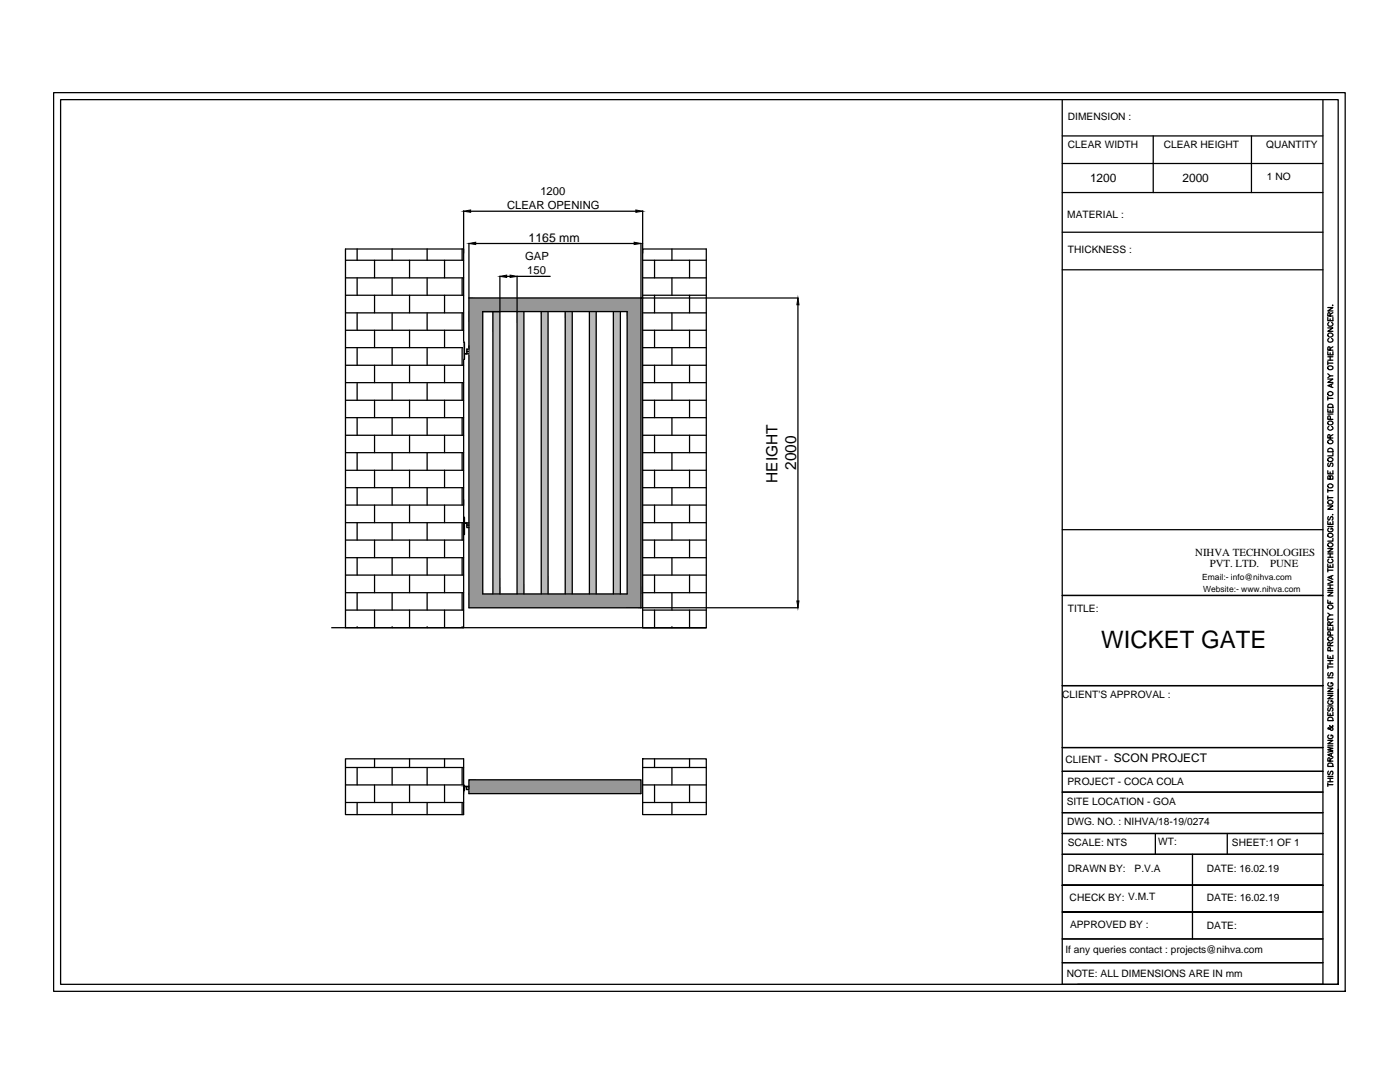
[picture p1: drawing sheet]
<svg xmlns="http://www.w3.org/2000/svg" width="279mm" height="216mm" viewBox="0 0 279 216" stroke-linecap="round" stroke-linejoin="round" font-family="sans-serif">
<!-- layer: 0 -->
<g fill="#979797" stroke="#979797" stroke-width=".2">
<path d="M93.6 59.5v2.7h34.3zM93.6 59.5h34.3v2.7z"/>
<path d="M125.2 62.2v56.3h2.7zM125.2 62.2h2.7v56.3z"/>
<path d="M93.6 62.2v56.3h2.7zM93.6 62.2h2.7v56.3z"/>
<path d="M93.6 118.5v2.8h34.3zM93.6 118.5h34.3v2.8z"/>
<path d="M93.2 104.3v.5h.4zM93.2 104.3h.4v.5z"/>
<path d="M93.2 104.8v.5h.4zM93.2 104.8h.4v.5z"/>
<path d="M92.5 103.2v3.5h.2zM92.5 103.2h.2v3.5z"/>
<path d="M92.7 104.3l.5 .1zM92.7 104.3l.5 .1z"/>
<path d="M93.2 69.7v.4h.4zM93.2 69.7h.4v.4z"/>
<path d="M93.2 70.1v.5h.4zM93.2 70.1h.4v.5z"/>
<path d="M92.5 68.3v3.4h.2zM92.5 68.3h.2v3.4z"/>
<path d="M92.7 70.6h.5zM92.7 70.6h.5z"/>
<path d="M92.5 156.7v.2h.2zM92.5 156.7h.2v.2z"/>
<path d="M92.7 156.9l.9 .1zM92.7 156.9l.9 .1z"/>
<path d="M92.5 156.9l.2 .1zM92.5 156.9l.2 .1z"/>
<path d="M92.5 157v.8h.2zM92.5 157h.2v.8z"/>
<path d="M93.6 155.6v2.8h34.3zM93.6 155.6h34.3v2.8z"/>
<path d="M93.1 157v.6h.5zM93.1 157h.5v.6z"/>
</g>
<g fill="none" stroke="#000" stroke-width=".25">
<path d="M10.7 18.5h257.8v179.3h-257.8zM12.1 19.9h255v176.5h-255zM212 19.9v176.5h52v-176.5M212 27.1h52M212 38.4h52M212 32.6h52M230.2 27.1v11.3M249.8 27.1v11.3M68.9 51.9h23.6M68.9 55.4h23.6M68.9 58.9h23.6M71.3 49.7v2.2"/>
<path d="M71.3 55.4v3.5M74.7 51.9v3.5M74.7 58.9v3.5M78.3 49.7v2.2M78.3 55.4v3.5M81.7 51.9v3.5M81.7 58.9v3.5M85.2 49.7v2.2M85.2 55.4v3.5M88.7 51.9v3.5M88.7 58.9v3.5M92.2 49.7v2.2"/>
<path d="M92.2 55.4v3.5M92.5 42.1v8.4M93.6 48.5v72.8h65.7M93.6 59.5h65.7M93.9 42.1h33M94.9 48.6h31.7M99.8 55.1v63.4M101.1 55.1h.7M103.2 55.1v63.4M103.2 55.1h6.6M127.9 59.5h.4v65.8h12.7v-75.6h-12.7v9.8M127.9 48.5v72.8"/>
<path d="M128.3 51.9h12.7M128.3 55.4h12.7M128.3 58.9h12.7M128.3 42.1v8.4M130.6 51.9v3.5M130.6 58.9v3.5M134.1 49.7v2.2M134.1 55.4v3.5M137.6 51.9v3.5M137.6 58.9v3.5M212 46.3h52M212 53.8h52"/>
<path d="M68.9 62.4h23.6M68.9 65.9h23.6M68.9 69.4h23.6M68.9 72.9h23.6M68.9 76.4h23.6M68.9 79.9h23.6M71.3 62.4v3.5M71.3 69.4v3.5M71.3 76.4v3.5M74.7 65.9v3.5M74.7 72.9v3.5M74.7 79.9v3.4"/>
<path d="M78.3 62.4v3.5M78.3 69.4v3.5M78.3 76.4v3.5M81.7 65.9v3.5M81.7 72.9v3.5M81.7 79.9v3.4M85.2 62.4v3.5M85.2 69.4v3.5M85.2 76.4v3.5M88.7 65.9v3.5M88.7 72.9v3.5M88.7 79.9v3.4"/>
<path d="M92.2 62.4v3.5M92.2 69.4v3.5M92.2 76.4v3.5M92.5 68.3h.2v3.4h-.2M92.7 70.6h.9M92.7 70.6h.5M93.6 70.1h-.4v.5M93.6 69.7h-.4v.4M96.3 62.2v56.3h28.9v-56.3h-28.9h3.5M98.4 62.2v56.3M104.5 62.2v56.3M108 62.2v56.3"/>
<path d="M109.4 62.2v56.3M112.8 62.2v56.3M114.2 62.2v56.3M117.6 62.2v56.3M119 62.2v56.3M122.4 62.2v56.3M123.8 62.2v56.3M128.3 62.4h12.7M128.3 65.9h12.7M128.3 69.4h12.7M128.3 72.9h12.7M128.3 76.4h12.7"/>
<path d="M128.3 79.9h12.7M130.6 65.9v3.5M130.6 72.9v3.5M130.6 79.9v3.4M134.1 62.4v3.5M134.1 69.4v3.5M134.1 76.4v3.5M137.6 65.9v3.5M137.6 72.9v3.5M137.6 79.9v3.4M159.2 60.8v59.1M265 75.6h1l-1 .7h1"/>
<path d="M265 70.2v.6h1v-.6M265 65.4h1l-1 .7h1M265 63.4v.6h1v-.6M265 61.4h1l-1 .6h1M265 72.1v.7M265 79.1v.7M265 79.5h1M265 74.6l.5 .4M265 72.5h1M265 71.9h1M265 71.2h1M265 78.3a.52 .52 0 0 1 .7-.1 .52 .52 0 0 1 .3 .5 .5 .5 0 0 1-.7 .3 .5 .5 0 0 1-.3-.7z"/>
<path d="M265 73.2a.48 .48 0 0 1 .7-.2 .48 .48 0 0 1 .1 .7 .49 .49 0 0 1-.6 .1 .49 .49 0 0 1-.2-.6zM265.2 67.5a.38 .38 0 0 0-.2 .5 .38 .38 0 0 0 .4 .3h.2a.37 .37 0 0 0 .4-.3 .37 .37 0 0 0-.2-.5M265.2 64.3a.4 .4 0 0 0-.2 .5 .4 .4 0 0 0 .4 .3h.2a.39 .39 0 0 0 .4-.3 .39 .39 0 0 0-.2-.5M265.5 69.9l-.1-.6-.3-.1-.1 .7h1M265.5 63.1l-.1-.7h-.3l-.1 .7h1M265.5 63.6v.4M265.5 70.4v.4M265.5 71.2v.7M265.7 76.7v.5M266 60.9v.1zM266 76.6l-1 .3 1 .4M266 75h-.5l-.5 .4"/>
<path d="M266 69.2l-.5 .3M266 62.4l-.5 .3M68.9 83.3h23.6M68.9 86.9h23.6M68.9 90.3h23.6M68.9 93.8h23.6M68.9 97.3h23.6M71.3 83.3v3.6M71.3 90.3v3.5M71.3 97.3v3.5M74.7 86.9v3.4M74.7 93.8v3.5"/>
<path d="M78.3 83.3v3.6M78.3 90.3v3.5M78.3 97.3v3.5M81.7 86.9v3.4M81.7 93.8v3.5M85.2 83.3v3.6M85.2 90.3v3.5M85.2 97.3v3.5M88.7 86.9v3.4M88.7 93.8v3.5M92.2 83.3v3.6M92.2 90.3v3.5"/>
<path d="M92.2 97.3v3.5M92.5 99.7v1.1h-23.6M128.3 83.3h12.7M128.3 86.9h12.7M128.3 90.3h12.7M128.3 93.8h12.7M128.3 97.3h12.7M130.6 86.9v3.4M130.6 93.8v3.5M134.1 83.3v3.6M134.1 90.3v3.5M134.1 97.3v3.5"/>
<path d="M137.6 86.9v3.4M137.6 93.8v3.5M265 93.9v.7h1v-.7M265 81.6v.6h1v-.6M265 97.6v.6M265 99v.6M265 99.3h1M265 97.9h1M265 82.6h1M265 96.8a.52 .52 0 0 1 .7-.2 .52 .52 0 0 1 .3 .5 .5 .5 0 0 1-.7 .3 .5 .5 0 0 1-.3-.6zM265 91.5a.52 .52 0 0 1 .7-.2 .52 .52 0 0 1 .3 .6 .5 .5 0 0 1-.7 .2 .5 .5 0 0 1-.3-.6zM265 89.6a.55 .55 0 0 1 .6-.2 .55 .55 0 0 1 .4 .4v.4h-1z"/>
<path d="M265 88a.52 .52 0 0 1 .7-.2 .52 .52 0 0 1 .3 .5 .5 .5 0 0 1-.7 .3 .5 .5 0 0 1-.3-.6zM265 84.2a.48 .48 0 0 1 .7-.2 .48 .48 0 0 1 .1 .7 .49 .49 0 0 1-.6 .1 .49 .49 0 0 1-.2-.6zM265.1 99.9a.47 .47 0 0 1 .7 0 .47 .47 0 0 1 0 .6 .49 .49 0 0 1-.6 .1 .49 .49 0 0 1-.2-.6zM265.1 92.4l-.1 .3 .1 .4 .3-.1 .1-.5h.5v.3l-.2 .3M265.1 80.7h.7l.2 .6h-1zM265.2 85.1a.4 .4 0 0 0-.2 .4 .4 .4 0 0 0 .4 .3h.2a.39 .39 0 0 0 .4-.3 .39 .39 0 0 0-.2-.4M265.5 95.2l.2-.3 .3 .3v.4h-1l.1-.6h.3l.1 .6M265.5 87.4l-.1-.6h-.3l-.1 .6h1M265.5 81.9v.3M265.5 94.2v.4M265.5 83.7v-.6l-.4-.1-.1 .7h1M266 90.4v.6h-1"/>
<path d="M266 86.7l-.5 .4M68.9 104.3h23.6M68.9 107.8h23.6M68.9 111.3h23.6M68.9 114.8h23.6M68.9 118.3h23.6M71.3 104.3v3.5M71.3 111.3v3.5M71.3 118.3v3.4M74.7 100.8v3.5M74.7 107.8v3.5M74.7 114.8v3.5"/>
<path d="M78.3 104.3v3.5M78.3 111.3v3.5M78.3 118.3v3.4M81.7 100.8v3.5M81.7 107.8v3.5M81.7 114.8v3.5M85.2 104.3v3.5M85.2 111.3v3.5M85.2 118.3v3.4M88.7 100.8v3.5M88.7 107.8v3.5M88.7 114.8v3.5"/>
<path d="M92.2 104.3v3.5M92.2 111.3v3.5M92.2 118.3v3.4M92.5 103.2h.2v3.5h-.2M92.7 104.3h.9M92.7 104.4h.5M93.2 104.3v.5h.4M93.2 104.8v.5h.4M128.3 100.8h12.7M128.3 104.3h12.7M128.3 107.8h12.7M128.3 111.3h12.7"/>
<path d="M128.3 114.8h12.7M128.3 118.3h12.7M130.6 100.8v3.5M130.6 107.8v3.5M130.6 114.8v3.5M134.1 104.3v3.5M134.1 111.3v3.5M134.1 118.3v3.4M137.6 100.8v3.5M137.6 107.8v3.5M137.6 114.8v3.5M212 118.8h52"/>
<path d="M212 105.7h52M265 119.7v.7h1M265 118.2h1l-1 .7h1M265 115.7l1 .4-1 .4M265 112.6v.6h1v-.6M265 109.5h1l-1 .6h1M265 104v.6h1v-.6M265 101h1l-1 .6h1M265 113.4v.7M265 117.8h1M265 117.4h1M265 116.7h1"/>
<path d="M265 113.8h1M265 111.2h1M265 110.5h1M265 105.1h1M265.1 106.5a.52 .52 0 0 1 .6-.1 .52 .52 0 0 1 .3 .6 .49 .49 0 0 1-.7 .2 .49 .49 0 0 1-.2-.7zM265.1 103.1l-.1 .2 .1 .5 .3-.1 .3-.6 .3 .2-.2 .5M265.2 111.6a.38 .38 0 0 0-.2 .4 .38 .38 0 0 0 .4 .3h.2a.37 .37 0 0 0 .4-.3 .37 .37 0 0 0-.2-.4M265.2 105.4a.38 .38 0 0 0-.2 .4 .38 .38 0 0 0 .4 .3h.2a.36 .36 0 0 0 .4-.3 .36 .36 0 0 0-.4-.4v.2M265.5 104.3v.3M265.5 110.5v.7M265.5 112.8v.4M265.5 116.7v.7"/>
<path d="M265.7 115v.5M265.9 102.7h.1M266 114.8l-1 .4 1 .4M266 107.4v.6h-1M66.2 125.3h74.8M68.9 125.3v-75.6h23.6v75.6M68.9 121.7h23.6M71.3 125.3h.1M74.7 121.7v3.6M78.3 125.3h.1M81.7 121.7v3.6M85.2 125.3h.1"/>
<path d="M88.7 121.7v3.6M92.2 125.3h.1M128.3 121.7h12.7M130.6 121.7v3.6M134.1 125.3h.1M137.6 121.7v3.6M264 136.8h-52h52M265 138.8h1l-1 .6h1M265 137.3h1l-1 .7h1M265 130.8v.6h1v-.6M265 125.1v.6h1v-.6M265 123.2v.7"/>
<path d="M265 132.7v.7M265 138.4h1M265 135.2h1M265 133.1h1M265 132.5h1M265 131.8h1M265 123.6h1M265 122.3l.5 .4M265.1 134.2l-.1 .3 .1 .4 .3-.1 .1-.5h.5v.4l-.2 .2M265.1 127.2a.52 .52 0 0 1 .6-.1 .52 .52 0 0 1 .3 .6 .49 .49 0 0 1-.7 .1 .49 .49 0 0 1-.2-.6zM265.1 120.8a.52 .52 0 0 1 .6-.1 .52 .52 0 0 1 .3 .6 .49 .49 0 0 1-.7 .2 .49 .49 0 0 1-.2-.7zM265.2 139.8a.38 .38 0 0 0-.2 .4 .38 .38 0 0 0 .4 .3h.2a.36 .36 0 0 0 .4-.3 .36 .36 0 0 0-.4-.4v.2"/>
<path d="M265.2 136.2a.38 .38 0 0 0-.2 .4 .38 .38 0 0 0 .4 .3h.2a.36 .36 0 0 0 .4-.3 .36 .36 0 0 0-.4-.4v.3M265.5 128.8l-.1-.5-.2-.2-.2 .3v.4h1M265.5 124.8l-.1-.6-.2-.1-.2 .2v.5h1M265.5 120v.4M265.5 125.3v.4M265.5 131v.4M265.5 131.8v.7M265.5 129.9v-.6l-.4-.1-.1 .7h1M265.5 126.7v-.6h-.4l-.1 .6h1M266 122.7h-.5l-.5 .4M266 128.1l-.5 .4M266 124.1l-.5 .3"/>
<path d="M267.1 137.5v58.9h-52M68.9 151.4h23.6v11.1h-23.6zM68.9 153.1h23.6M68.9 156.6h23.6M71.3 153.1v3.5M74.7 151.4v1.7M74.7 156.6v3.5M78.3 153.1v3.5M81.7 151.4v1.7M81.7 156.6v3.5M85.2 153.1v3.5M88.7 151.4v1.7"/>
<path d="M88.7 156.6v3.5M92.2 153.1v3.5M92.5 156.7h.2v1.1h-.2M92.7 157h.9v.6h-.5v-.6M92.7 156.9h.9M93.6 155.6h34.3v2.8h-34.3zM128.3 151.4h12.7v11.1h-12.7zM128.3 153.1h12.7M128.3 156.6h12.7M130.6 151.4v1.7M130.6 156.6v3.5M134.1 153.1v3.5"/>
<path d="M137.6 151.4v1.7M137.6 156.6v3.5M212 149.2h52M212 153.9h52M212 158.1h52M265 149.1l1 .2-1 .3 1 .2-1 .3M265 147.7h1l-1 .7h1M265 142.1v.7h1v-.7M265 156.6h1M265 156.2v.7M265 156h1M265 155.3h1"/>
<path d="M265 154.9h1M265 148.8h1M265 140.9h1M265 152.4a.56 .56 0 0 1 .7-.1 .56 .56 0 0 1 .3 .6h-1zM265.1 153.9l-.1 .2 .1 .5 .3-.1 .3-.6 .3 .2-.2 .5M265.1 143.2h.7l.2 .6h-1zM265.1 141.2l-.1 .3 .1 .4 .3-.1 .1-.5h.5v.3l-.2 .3M265.2 146.7a.38 .38 0 0 0-.2 .4 .38 .38 0 0 0 .4 .3h.2a.36 .36 0 0 0 .4-.4 .36 .36 0 0 0-.4-.3v.2M265.4 144.8l-.1 .1a.72 .72 0 0 1 .7 .8h-.5l-.3-.5-.2 .2h.4l.6-.4-.1-.2M265.5 151.9l-.1-.7h-.3l-.1 .7h1M265.5 142.4v.4M265.5 155.3v.7"/>
<path d="M265.7 150.4v.5M266 150.2l-1 .4 1 .4M266 151.2l-.5 .3M68.9 160.1h23.6M71.3 160.1v2.4M78.3 160.1v2.4M85.2 160.1v2.4M92.2 160.1v2.4M128.3 160.1h12.7M134.1 160.1v2.4M212 162.2h52M212 170.5h52"/>
<path d="M212 176.6h52M230.6 166.3v4.2M238 170.5v16.9M244.9 166.3v4.2M264 166.3h-52h52M264 176.6h-52h52M212 187.4h52M212 192.1h52M264 182h-52h52"/>
<circle cx="265.5" cy="66.9" r=".47"/>
<circle cx="265.5" cy="108.7" r=".47"/>
</g>
<g fill="#b9b9b9" stroke="#b9b9b9" stroke-width=".2">
<path d="M122.4 62.2v56.3h1.4zM122.4 62.2h1.4v56.3z"/>
<path d="M98.4 62.2v56.3h1.4zM98.4 62.2h1.4v56.3z"/>
<path d="M103.2 62.2v56.3h1.3zM103.2 62.2h1.3v56.3z"/>
<path d="M108 62.2v56.3h1.4zM108 62.2h1.4v56.3z"/>
<path d="M112.8 62.2v56.3h1.4zM112.8 62.2h1.4v56.3z"/>
<path d="M117.6 62.2v56.3h1.4zM117.6 62.2h1.4v56.3z"/>
</g>
<path d="M92.5 42.1l1.4-.2v.5zM93.6 48.6l1.3-.3v.5zM99.8 55.1l1.3-.2v.5zM101.8 54.9l1.4 .2-1.4 .3zM126.6 48.3l1.3 .3-1.3 .2zM126.9 41.9l1.4 .2-1.4 .3zM159.2 59.5l.3 1.3h-.5zM159 119.9h.5l-.3 1.4z" fill="#000" stroke="#000" stroke-width=".2"/>
<text font-size="4.8" x="219.8" y="129.4">WICKET GATE</text>
<g font-size="3.1">
<text x="158.9" y="93.8" transform="rotate(-90 158.9 93.8)">2000</text>
<text x="155.1" y="96.3" transform="rotate(-90 155.1 96.3)">HEIGHT</text>
</g>
<text font-size="2.5" x="105.5" y="48.2">1165 mm</text>
<g font-size="2.4">
<text x="217.5" y="36.2">1200</text>
<text x="236" y="36.2">2000</text>
<text x="222.3" y="152.1">SCON PROJECT</text>
</g>
<g font-size="2.2">
<text x="101.2" y="41.8">CLEAR OPENING</text>
<text x="107.9" y="38.8">1200</text>
<text x="104.8" y="51.8">GAP</text>
<text x="105.2" y="54.8">150</text>
<text x="238.5" y="110.9">NIHVA TECHNOLOGIES</text>
<text x="241.4" y="113.1">PVT. LTD.</text>
<text x="253.5" y="113.1">PUNE</text>
</g>
<g font-size="2">
<text x="213.1" y="24">DIMENSION :</text>
<text x="213.1" y="29.6">CLEAR WIDTH</text>
<text x="232.3" y="29.6">CLEAR HEIGHT</text>
<text x="252.7" y="29.6">QUANTITY</text>
<text x="252.8" y="36">1 NO</text>
<text x="213" y="43.6">MATERIAL :</text>
<text x="213.1" y="50.6">THICKNESS :</text>
<text x="213.1" y="122.2">TITLE:</text>
<text x="212" y="139.3">CLIENT'S APPROVAL :</text>
<text x="212.7" y="152.2">CLIENT -</text>
<text x="212.9" y="160.6">SITE LOCATION - GOA</text>
<text x="213" y="156.6">PROJECT - COCA COLA</text>
<text x="213" y="164.7">DWG. NO. : NIHVA/18-19/0274</text>
<text x="213.1" y="168.8">SCALE: NTS</text>
<text x="213.1" y="173.9">DRAWN BY:</text>
<text x="231.2" y="168.6">WT:</text>
<text x="240.8" y="173.9">DATE: 16.02.19</text>
<text x="245.9" y="168.8">SHEET:1 OF 1</text>
<text x="213.5" y="179.7">CHECK BY: V.M.T</text>
<text x="226.4" y="174.1">P.V.A</text>
<text x="240.9" y="179.9">DATE: 16.02.19</text>
<text x="213.6" y="185.2">APPROVED BY :</text>
<text x="240.9" y="185.3">DATE:</text>
<text x="212.6" y="190.1">If any queries contact : projects@nihva.com</text>
<text x="212.9" y="195">NOTE: ALL DIMENSIONS ARE IN mm</text>
</g>
<g font-size="1.7">
<text x="239.9" y="115.6">Email:- info@nihva.com</text>
<text x="240.1" y="118.1">Website:- www.nihva.com</text>
</g>
</svg>
